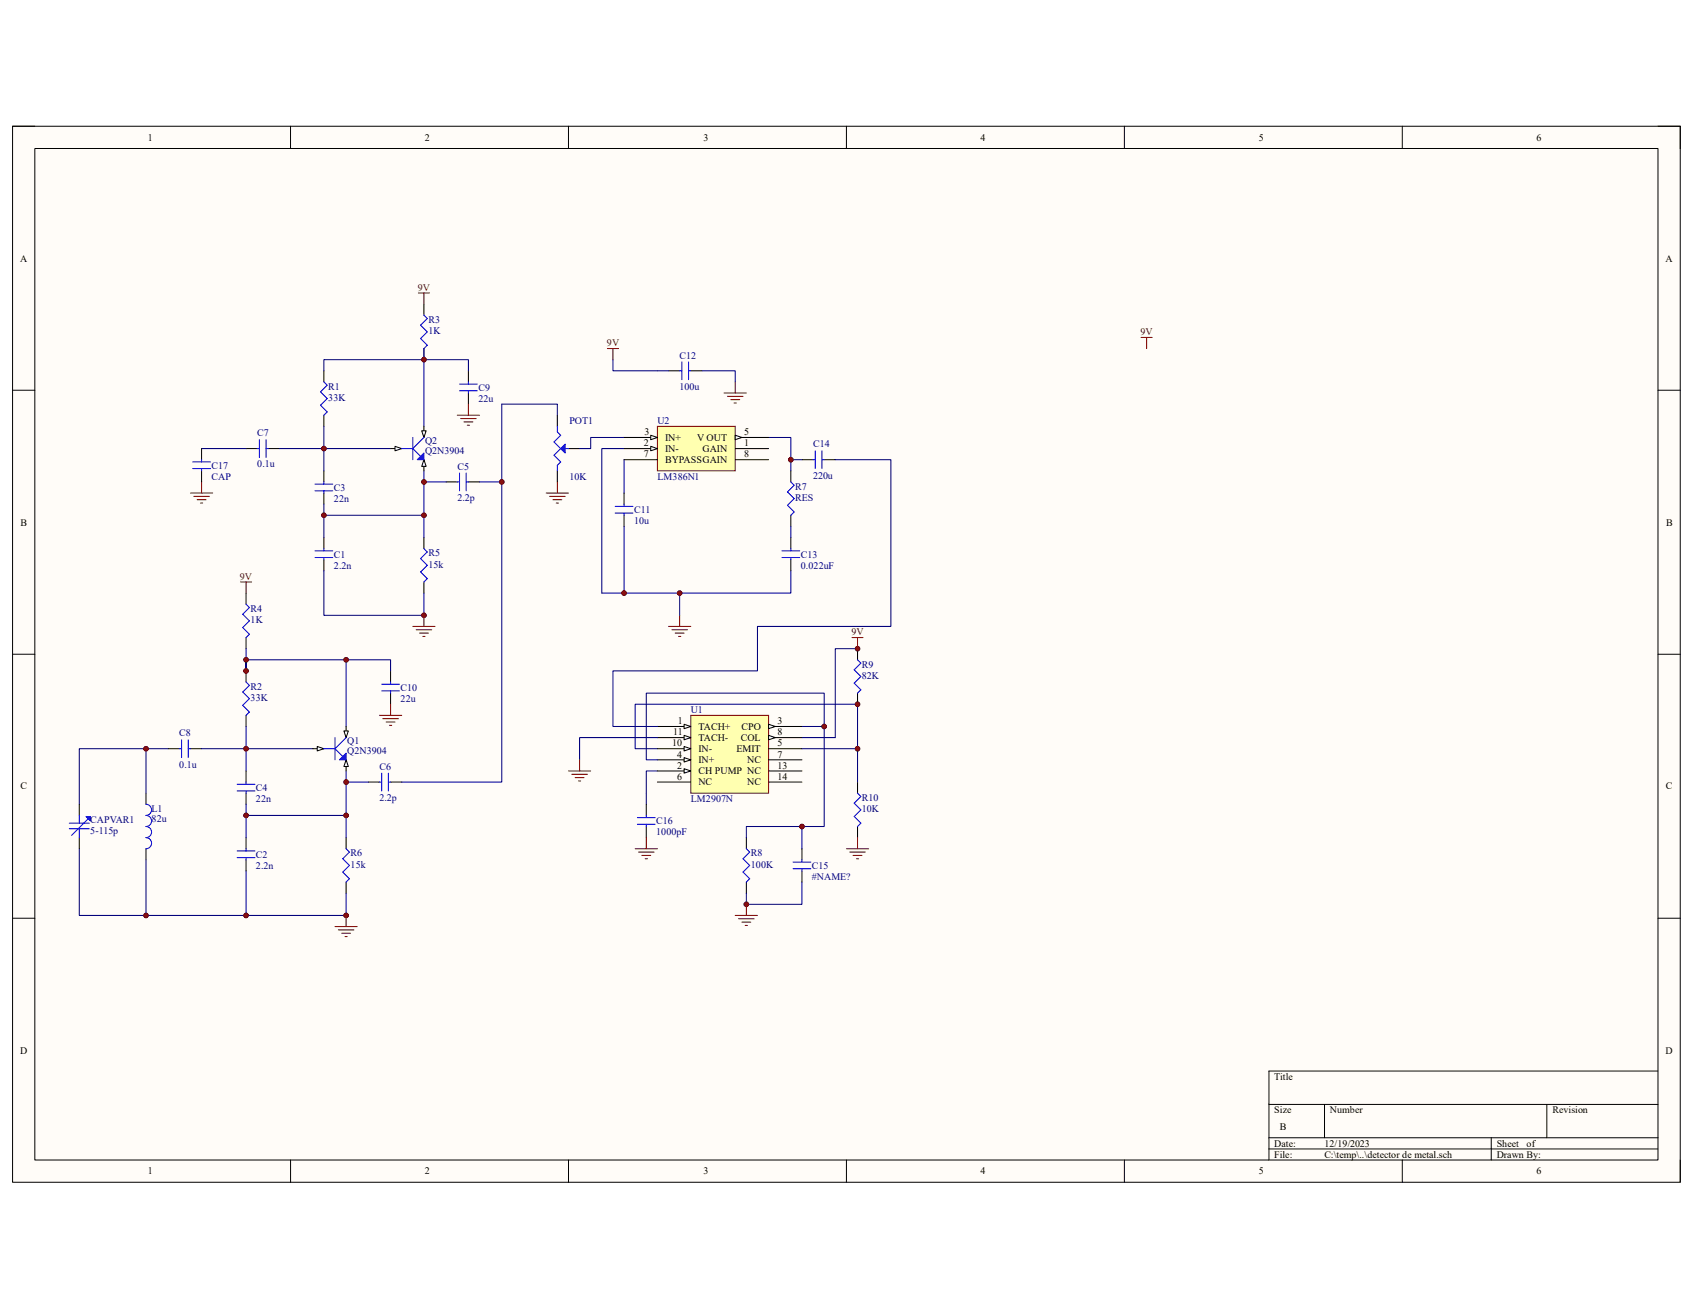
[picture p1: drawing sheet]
<svg xmlns="http://www.w3.org/2000/svg" width="279mm" height="216mm" viewBox="0 0 279 216" stroke-linecap="round" stroke-linejoin="round" font-family="sans-serif">
<path d="M2.1 20.8h275.2v174.3h-275.2z" fill-rule="evenodd" fill="#fffcf8"/>
<path d="M2.1 20.8h275.2v174.3h-275.2z" fill="none" stroke="#000" stroke-width=".17"/>
<path d="M5.7 24.5h267.9v167h-267.9z" fill-rule="evenodd" fill="#fffcf8"/>
<g fill="none" stroke="#000" stroke-width=".17">
<path d="M2.1 20.8h3.6M5.7 24.5h267.9v167h-267.9zM47.9 20.8v3.7M93.8 20.8v3.7M139.7 20.8v3.7M185.6 20.8v3.7M231.4 20.8v3.7M273.6 20.8h3.7v3.7M2.1 64.4h3.6M273.6 64.4h3.7M2.1 108h3.6M273.6 108h3.7"/>
<path d="M2.1 151.6h3.6M273.6 151.6h3.7M273.6 176.8h-64.2v14.7M48 191.5v3.6M93.8 191.5v3.6M139.7 191.5v3.6M185.6 191.5v3.6M209.4 182.3h64.2M209.4 187.8h64.2M209.4 189.6h64.2M218.6 182.3v5.5M231.4 191.5v3.6"/>
<path d="M246.1 187.8v3.7M255.3 182.3v5.5M277.3 191.5v3.6"/>
</g>
<circle cx="24.1" cy="151.1" r=".37" fill="#000080"/>
<circle cx="24.1" cy="151.1" r=".37" fill="none" stroke="#000080" stroke-width=".17"/>
<circle cx="24.1" cy="123.6" r=".37" fill="#000080"/>
<circle cx="24.1" cy="123.6" r=".37" fill="none" stroke="#000080" stroke-width=".17"/>
<circle cx="40.6" cy="151.1" r=".37" fill="#000080"/>
<circle cx="40.6" cy="151.1" r=".37" fill="none" stroke="#000080" stroke-width=".17"/>
<circle cx="40.6" cy="134.6" r=".37" fill="#000080"/>
<circle cx="40.6" cy="134.6" r=".37" fill="none" stroke="#000080" stroke-width=".17"/>
<circle cx="40.6" cy="123.6" r=".37" fill="#000080"/>
<circle cx="40.6" cy="123.6" r=".37" fill="none" stroke="#000080" stroke-width=".17"/>
<circle cx="40.6" cy="110.7" r=".37" fill="#000080"/>
<circle cx="40.6" cy="110.7" r=".37" fill="none" stroke="#000080" stroke-width=".17"/>
<circle cx="40.6" cy="108.9" r=".37" fill="#000080"/>
<circle cx="40.6" cy="108.9" r=".37" fill="none" stroke="#000080" stroke-width=".17"/>
<circle cx="53.4" cy="85.1" r=".37" fill="#000080"/>
<circle cx="53.4" cy="85.1" r=".37" fill="none" stroke="#000080" stroke-width=".17"/>
<circle cx="53.5" cy="74" r=".37" fill="#000080"/>
<circle cx="53.5" cy="74" r=".37" fill="none" stroke="#000080" stroke-width=".17"/>
<circle cx="57.1" cy="151.1" r=".37" fill="#000080"/>
<circle cx="57.1" cy="151.1" r=".37" fill="none" stroke="#000080" stroke-width=".17"/>
<circle cx="57.1" cy="134.6" r=".37" fill="#000080"/>
<circle cx="57.1" cy="134.6" r=".37" fill="none" stroke="#000080" stroke-width=".17"/>
<circle cx="57.1" cy="129.1" r=".37" fill="#000080"/>
<circle cx="57.1" cy="129.1" r=".37" fill="none" stroke="#000080" stroke-width=".17"/>
<circle cx="57.1" cy="108.9" r=".37" fill="#000080"/>
<circle cx="57.1" cy="108.9" r=".37" fill="none" stroke="#000080" stroke-width=".17"/>
<circle cx="70" cy="101.6" r=".37" fill="#000080"/>
<circle cx="70" cy="101.6" r=".37" fill="none" stroke="#000080" stroke-width=".17"/>
<circle cx="70" cy="85.1" r=".37" fill="#000080"/>
<circle cx="70" cy="85.1" r=".37" fill="none" stroke="#000080" stroke-width=".17"/>
<circle cx="70" cy="79.5" r=".37" fill="#000080"/>
<circle cx="70" cy="79.5" r=".37" fill="none" stroke="#000080" stroke-width=".17"/>
<circle cx="70" cy="59.4" r=".37" fill="#000080"/>
<circle cx="70" cy="59.4" r=".37" fill="none" stroke="#000080" stroke-width=".17"/>
<circle cx="82.8" cy="79.5" r=".37" fill="#000080"/>
<circle cx="82.8" cy="79.5" r=".37" fill="none" stroke="#000080" stroke-width=".17"/>
<circle cx="103" cy="97.9" r=".37" fill="#000080"/>
<circle cx="103" cy="97.9" r=".37" fill="none" stroke="#000080" stroke-width=".17"/>
<circle cx="112.2" cy="97.9" r=".37" fill="#000080"/>
<circle cx="112.2" cy="97.9" r=".37" fill="none" stroke="#000080" stroke-width=".17"/>
<circle cx="123.2" cy="149.3" r=".37" fill="#000080"/>
<circle cx="123.2" cy="149.3" r=".37" fill="none" stroke="#000080" stroke-width=".17"/>
<circle cx="130.5" cy="75.9" r=".37" fill="#000080"/>
<circle cx="130.5" cy="75.9" r=".37" fill="none" stroke="#000080" stroke-width=".17"/>
<circle cx="132.3" cy="136.4" r=".37" fill="#000080"/>
<circle cx="132.3" cy="136.4" r=".37" fill="none" stroke="#000080" stroke-width=".17"/>
<circle cx="136" cy="119.9" r=".37" fill="#000080"/>
<circle cx="136" cy="119.9" r=".37" fill="none" stroke="#000080" stroke-width=".17"/>
<circle cx="141.5" cy="123.6" r=".37" fill="#000080"/>
<circle cx="141.5" cy="123.6" r=".37" fill="none" stroke="#000080" stroke-width=".17"/>
<circle cx="141.5" cy="116.2" r=".37" fill="#000080"/>
<circle cx="141.5" cy="116.2" r=".37" fill="none" stroke="#000080" stroke-width=".17"/>
<circle cx="141.5" cy="107.1" r=".37" fill="#000080"/>
<g fill="none" stroke="#000080" stroke-width=".17">
<path d="M70 57.5v1.9h-16.6v1.8M53.4 70.4v3.6h-7.3M64.5 74h-11.1v3.7M70 77.7v7.4M70 79.5h3.6M77.3 61.2v-1.8h-7.3v11M53.5 94.2v7.4h16.5v-3.7M53.5 85.1h16.5v3.6M53.5 83.2v5.5M40.6 119.9v3.7h-7.3M64.5 110.7v-1.8h-7.4v11M40.6 134.6h16.5v3.7"/>
<path d="M40.6 132.8v5.5M51.6 123.6h-11v3.7M57.1 127.3v7.3M57.1 129.1h3.7M40.6 143.8v7.3h16.5v-3.7"/>
<circle cx="141.5" cy="107.1" r=".37"/>
</g>
<g fill="none" stroke="#000" stroke-width=".17">
<path d="M70 50.2v1.8M70 57.5v1.9M40.6 74h1.8M44.3 74h1.8M53.4 61.2v1.8M53.4 68.5v1.9M53.4 77.7v1.8M73.6 79.5h1.9M77.3 79.5h1.8M77.3 61.2v1.8M77.3 64.9v1.8M40.6 97.9v1.8"/>
<path d="M53.4 81.4v1.8M53.5 88.7v1.9M53.5 92.4v1.8M70 88.7v1.9M70 96.1v1.8M40.6 105.2v1.9M40.6 110.7v1.9M40.6 118.1v1.8M57.1 119.9v1.9M64.5 110.7v1.9M64.5 114.4v1.8M24.1 130.9v1.9"/>
<path d="M27.8 123.6h1.8M31.4 123.6h1.9M40.6 127.3v1.8M40.6 130.9v1.9M40.6 138.3v1.8M57.1 138.3v1.8M60.8 129.1h1.8M64.5 129.1h1.8M24.1 140.1v1.8M40.6 141.9v1.9M57.1 145.6v1.8"/>
</g>
<g fill="none" stroke="#00f" stroke-width=".17">
<path d="M70 52l.5 .6-1.1 1.1 1.1 1.1-1.1 1.1 1.1 1.1-.5 .5M42.4 74h.4M42.8 72.6v2.9M43.9 72.6v2.9M43.9 74h.4M52 79.9h2.9M53.4 63l.6 .6-1.1 1.1 1.1 1.1-1.1 1.1 1.1 1.1-.6 .5M53.4 79.5v.4M75.5 79.5h.3M75.8 78.1v2.9M75.8 64.5h3M75.8 63.4h3"/>
<path d="M76.9 78.1v2.9M76.9 79.5h.4M77.3 63v.4M77.3 64.5v.4M40.6 99.7l.6 .6-1.1 1.1 1.1 1.1-1.1 1.1 1.1 1.1-.6 .5M52 81h2.9M52 92h2.9M52 90.9h2.9M53.4 81v.4M53.5 90.6v.3M53.5 92v.4M70 90.6l.5 .5-1.1 1.1 1.1 1.1-1.1 1.1 1.1 1.1-.5 .6"/>
<path d="M40.6 112.6l.6 .5-1.1 1.1 1.1 1.1-1.1 1.1 1.1 1.1-.6 .6M63 114h2.9M63 112.9h2.9M64.5 112.6v.3M64.5 114v.4M24.1 132.8a.92 .92 0 0 1 .9 .9 .92 .92 0 0 1-.9 .9 .92 .92 0 0 1 .9 .9 .92 .92 0 0 1-.9 .9 .92 .92 0 0 1 .9 .9 .92 .92 0 0 1-.9 1 .92 .92 0 0 1 .9 .9 .92 .92 0 0 1-.9 .9M29.6 123.6h.4M30 122.1v3M31.1 122.1v3M31.1 123.6h.3M39.1 130.6h3M39.1 129.5h3"/>
<path d="M40.6 129.1v.4M40.6 130.6v.3M62.6 129.1h.4M63 127.6v3M64.1 127.6v3M64.1 129.1h.4M39.1 141.6h3M39.1 140.5h3M40.6 140.1v.4M40.6 141.6v.3M57.1 140.1l.6 .5-1.1 1.1 1.1 1.1-1.1 1.1 1.1 1.1-.6 .6"/>
</g>
<g fill="none" stroke="#800000" stroke-width=".17">
<path d="M69 48.4h1.9M70 48.4v1.8M75.5 68.5h3.6M76 69.1h2.6M76.6 69.6h1.4M77.1 70.2h.4M77.3 66.7v1.8M39.7 96.1h1.8M40.6 96.1v1.8M62.6 118.1h3.7M63.2 118.6h2.5M63.7 119.2h1.5"/>
<path d="M64.3 119.7h.3M64.5 116.2v1.9M68.1 103.4h3.7M68.7 103.9h2.5M69.2 104.5h1.5M69.8 105.1h.3M70 101.6v1.8M55.3 152.9h3.7M55.8 153.5h2.6M56.4 154h1.5M56.9 154.6h.4M57.1 151.1v1.8"/>
</g>
<path d="M56.8 120.6h.7l-.4 1.2z" fill="#f8fcff"/>
<path d="M51.6 123.6h1.9M56.8 120.6h.7l-.4 1.2z" fill="none" stroke="#000" stroke-width=".17"/>
<path d="M52.4 123.2l1.1 .4-1.1 .4z" fill="#f8fcff"/>
<path d="M52.4 123.2l1.1 .4-1.1 .4zM57.1 125.4v1.9" fill="none" stroke="#000" stroke-width=".17"/>
<path d="M57.1 125.4l.4 1.1h-.7z" fill="#f8fcff"/>
<path d="M57.1 125.4l.4 1.1h-.7z" fill="none" stroke="#000" stroke-width=".17"/>
<path d="M57.1 124.3v1.1h-1.1z" fill="#00f"/>
<path d="M53.5 123.6h1.8M55.3 123.6l1.3 1.3M55.3 121.8v3.6M56 125.4l1.1-1.1v1.1zM57.1 121.8l-1.8 1.8" fill="none" stroke="#00f" stroke-width=".17"/>
<path d="M70 70.4v1.8" fill="none" stroke="#000" stroke-width=".17"/>
<path d="M69.6 71.1h.7l-.3 1.1z" fill="#f8fcff"/>
<path d="M64.5 74h1.8M69.6 71.1h.7l-.3 1.1z" fill="none" stroke="#000" stroke-width=".17"/>
<path d="M65.2 73.7l1.1 .3-1.1 .4z" fill="#f8fcff"/>
<path d="M65.2 73.7l1.1 .3-1.1 .4zM70 75.9v1.8" fill="none" stroke="#000" stroke-width=".17"/>
<path d="M70 75.9l.3 1.1h-.7z" fill="#f8fcff"/>
<path d="M70 75.9l.3 1.1h-.7z" fill="none" stroke="#000" stroke-width=".17"/>
<path d="M68.9 75.9l1.1-1.1v1.1z" fill="#00f"/>
<path d="M66.3 74h1.8M68.1 74l1.3 1.3M68.1 72.2v3.7M68.9 75.9l1.1-1.1v1.1zM70 72.2l-1.9 1.8M11.4 136.8h3.3M11.4 135.9h3.3M13.1 134.6v1.3M13.1 136.8v1.5M14.6 135.1l-2.8 2.8" fill="none" stroke="#00f" stroke-width=".17"/>
<path d="M82.8 66.7v62.4h-16.5M27.8 123.6h-3.7v7.3M24.1 141.9v9.2h16.5" fill="none" stroke="#000080" stroke-width=".17"/>
<path d="M13.1 132.8v1.8M13.1 138.3v1.8" fill="none" stroke="#000" stroke-width=".17"/>
<path d="M14.2 134.8h.7v.7z" fill="#00f"/>
<path d="M92 70.4v.9l.5 .5-1.1 1.1 1.1 1.1M92.5 74h1.3M92.5 74l-1.1 1.1 1.1 1.1-.5 .6v.9M14.2 134.8h.7v.7z" fill="none" stroke="#00f" stroke-width=".17"/>
<path d="M24.1 123.6h-11v9.2M13.1 140.1v11h11" fill="none" stroke="#000080" stroke-width=".17"/>
<path d="M92 68.5v1.9M92 77.7v1.8M93.8 74h1.9" fill="none" stroke="#000" stroke-width=".17"/>
<path d="M92.5 74l.8-.7v1.5z" fill="#00f"/>
<g fill="none" stroke="#00f" stroke-width=".17">
<path d="M112.5 59.7v3M113.6 59.7v3M92.5 74l.8-.7v1.5zM112.2 61.2h.3M113.6 61.2h.4M130.5 79.5l.6 .6-1.1 1.1 1.1 1.1-1.1 1.1 1.1 1.1-.6 .6M134.2 75.9h.3M134.5 74.4v2.9M135.6 74.4v2.9M135.6 75.9h.4M101.5 84.7h3M101.5 83.6h3"/>
<path d="M103 83.2v.4M103 84.7v.4M129 92h3M129 90.9h3M130.5 90.6v.3M130.5 92v.4M141.5 108.9l.6 .6-1.1 1.1 1.1 1.1-1.1 1.1 1.1 1.1-.6 .5M105.2 136.1h2.9M105.2 135h2.9M106.7 134.6v.4M106.7 136.1v.3M141.5 130.9l.6 .6-1.1 1.1 1.1 1.1-1.1 1.1 1.1 1.1-.6 .5"/>
<path d="M123.2 140.1l.5 .5-1.1 1.1 1.1 1.1-1.1 1.1 1.1 1.1-.5 .6M130.9 143.4h2.9M130.9 142.3h2.9M132.3 141.9v.4M132.3 143.4v.4"/>
</g>
<g fill="none" stroke="#000" stroke-width=".17">
<path d="M110.3 61.2h1.9M114 61.2h1.8M130.5 77.7v1.8M132.3 75.9h1.9M136 75.9h1.8M103 81.4v1.8M103 85.1v1.8M130.5 85.1v1.8M130.5 88.7v1.9M130.5 92.4v1.8M141.5 107.1v1.8M141.5 114.4v1.8"/>
<path d="M106.7 132.8v1.8M106.7 136.4v1.9M123.2 138.3v1.8M141.5 129.1v1.8M141.5 136.4v1.9M123.2 145.6v1.8M132.3 140.1v1.8M132.3 143.8v1.8"/>
</g>
<g fill="none" stroke="#800000" stroke-width=".17">
<path d="M100.2 57.5h1.9M101.2 57.5v1.9M188.3 55.7h1.8M189.2 55.7v1.8M92 79.5v1.9M119.5 64.9h3.7M120.1 65.4h2.5M120.6 66h1.5M121.2 66.5h.3M121.3 63v1.9M90.1 81.4h3.7M90.7 81.9h2.6"/>
<path d="M91.2 82.5h1.5M91.8 83h.4M110.3 103.4h3.7M110.9 103.9h2.5M111.4 104.5h1.5M112 105.1h.3M112.2 101.6v1.8M106.7 138.3v1.8M141.5 138.3v1.8M104.8 140.1h3.7M105.4 140.6h2.5M105.9 141.2h1.5"/>
<path d="M106.5 141.7h.3M121.3 151.1h3.7M121.9 151.7h2.6M122.4 152.2h1.5M123 152.8h.4M123.2 149.3v1.8M139.7 140.1h3.7M140.2 140.6h2.6M140.8 141.2h1.5M141.3 141.7h.4"/>
</g>
<g fill="none" stroke="#000080" stroke-width=".17">
<path d="M101.2 59.4v1.8h9.1M103 74h-3.7v23.9h31.2v-3.7M103 72.2h-5.5v1.8h-1.8M103 75.9v5.5M115.8 61.2h5.5v1.8M126.8 72.2h3.7v3.7M132.3 75.9h-1.8v1.8M103 86.9v11M112.2 97.9v3.7M130.5 86.9v1.8M132.3 119.9h3.7v16.5h-3.7M141.5 107.1h-3.7v14.7h-5.5"/>
<path d="M108.5 127.3h-1.8v5.5M108.5 123.6h-3.7v-7.4h36.7v12.9M123.2 138.3v-1.9h9.1v3.7M132.3 123.6h9.2M132.3 145.6v3.7h-9.1v-1.9"/>
</g>
<path d="M114 118.1h12.8v12.8h-12.8z" fill-rule="evenodd" fill="#ffffb0"/>
<path d="M114 118.1h12.8v12.8h-12.8z" fill="none" stroke="#800000" stroke-width=".17"/>
<path d="M108.5 119.9h5.5" fill="none" stroke="#000" stroke-width=".17"/>
<path d="M112.9 119.5l1.1 .4-1.1 .4z" fill="#f8fcff"/>
<path d="M112.9 119.5l1.1 .4-1.1 .4zM108.5 121.8h5.5" fill="none" stroke="#000" stroke-width=".17"/>
<path d="M112.9 121.4l1.1 .4-1.1 .3z" fill="#f8fcff"/>
<path d="M108.5 123.6h5.5M112.9 121.4l1.1 .4-1.1 .3z" fill="none" stroke="#000" stroke-width=".17"/>
<path d="M112.9 123.2l1.1 .4-1.1 .4z" fill="#f8fcff"/>
<path d="M108.5 125.4h5.5M112.9 123.2l1.1 .4-1.1 .4z" fill="none" stroke="#000" stroke-width=".17"/>
<path d="M112.9 125.1l1.1 .3-1.1 .4z" fill="#f8fcff"/>
<path d="M108.5 127.3h5.5M112.9 125.1l1.1 .3-1.1 .4z" fill="none" stroke="#000" stroke-width=".17"/>
<path d="M112.9 126.9l1.1 .4-1.1 .3z" fill="#f8fcff"/>
<path d="M126.8 119.9h5.5M112.9 126.9l1.1 .4-1.1 .3z" fill="none" stroke="#000" stroke-width=".17"/>
<path d="M126.8 119.5l1.1 .4-1.1 .4z" fill="#f8fcff"/>
<path d="M126.8 119.5l1.1 .4-1.1 .4zM126.8 121.8h5.5" fill="none" stroke="#000" stroke-width=".17"/>
<path d="M126.8 121.4l1.1 .4-1.1 .3z" fill="#f8fcff"/>
<path d="M108.5 129.1h5.5M126.8 121.4l1.1 .4-1.1 .3zM126.8 123.6h5.5M126.8 129.1h5.5M126.8 125.4h5.5M126.8 127.3h5.5" fill="none" stroke="#000" stroke-width=".17"/>
<path d="M136 119.9v-5.5h-29.3v11h1.8M108.5 121.8h-12.8v3.6" fill="none" stroke="#000080" stroke-width=".17"/>
<path d="M93.8 127.3h3.7M94.4 127.8h2.5M94.9 128.4h1.5M95.5 128.9h.3M95.7 125.4v1.9" fill="none" stroke="#800000" stroke-width=".17"/>
<path d="M108.5 70.4h12.8v7.3h-12.8z" fill-rule="evenodd" fill="#ffffb0"/>
<path d="M108.5 70.4h12.8v7.3h-12.8z" fill="none" stroke="#800000" stroke-width=".17"/>
<path d="M103 72.2h5.5" fill="none" stroke="#000" stroke-width=".17"/>
<path d="M107.4 71.8l1.1 .4-1.1 .4z" fill="#f8fcff"/>
<path d="M103 74h5.5M107.4 71.8l1.1 .4-1.1 .4z" fill="none" stroke="#000" stroke-width=".17"/>
<path d="M107.4 73.7l1.1 .3-1.1 .4z" fill="#f8fcff"/>
<path d="M103 75.9h5.5M107.4 73.7l1.1 .3-1.1 .4zM121.3 72.2h5.5" fill="none" stroke="#000" stroke-width=".17"/>
<path d="M121.3 71.8l1.1 .4-1.1 .4z" fill="#f8fcff"/>
<path d="M121.3 71.8l1.1 .4-1.1 .4zM121.3 74h5.5M121.3 75.9h5.5" fill="none" stroke="#000" stroke-width=".17"/>
<path d="M33.3 79.5v1.9M31.4 81.4h3.7M32 81.9h2.6M32.5 82.5h1.5M33.1 83h.4" fill="none" stroke="#800000" stroke-width=".17"/>
<path d="M33.3 74h7.3" fill="none" stroke="#000080" stroke-width=".17"/>
<circle cx="57.1" cy="134.6" r=".37" fill="#800000"/>
<circle cx="57.1" cy="134.6" r=".37" fill="none" stroke="#800000" stroke-width=".17"/>
<circle cx="40.6" cy="134.6" r=".37" fill="#800000"/>
<circle cx="40.6" cy="134.6" r=".37" fill="none" stroke="#800000" stroke-width=".17"/>
<circle cx="40.6" cy="123.6" r=".37" fill="#800000"/>
<circle cx="40.6" cy="123.6" r=".37" fill="none" stroke="#800000" stroke-width=".17"/>
<circle cx="40.6" cy="151.1" r=".37" fill="#800000"/>
<circle cx="40.6" cy="151.1" r=".37" fill="none" stroke="#800000" stroke-width=".17"/>
<circle cx="57.1" cy="129.1" r=".37" fill="#800000"/>
<circle cx="57.1" cy="129.1" r=".37" fill="none" stroke="#800000" stroke-width=".17"/>
<circle cx="24.1" cy="123.6" r=".37" fill="#800000"/>
<circle cx="24.1" cy="123.6" r=".37" fill="none" stroke="#800000" stroke-width=".17"/>
<circle cx="24.1" cy="151.1" r=".37" fill="#800000"/>
<circle cx="24.1" cy="151.1" r=".37" fill="none" stroke="#800000" stroke-width=".17"/>
<circle cx="112.2" cy="97.9" r=".37" fill="#800000"/>
<circle cx="112.2" cy="97.9" r=".37" fill="none" stroke="#800000" stroke-width=".17"/>
<circle cx="103" cy="97.9" r=".37" fill="#800000"/>
<circle cx="103" cy="97.9" r=".37" fill="none" stroke="#800000" stroke-width=".17"/>
<circle cx="130.5" cy="75.9" r=".37" fill="#800000"/>
<circle cx="130.5" cy="75.9" r=".37" fill="none" stroke="#800000" stroke-width=".17"/>
<path d="M82.8 66.7h9.2v1.8" fill="none" stroke="#000080" stroke-width=".17"/>
<circle cx="123.2" cy="149.3" r=".37" fill="#800000"/>
<circle cx="123.2" cy="149.3" r=".37" fill="none" stroke="#800000" stroke-width=".17"/>
<circle cx="132.3" cy="136.4" r=".37" fill="#800000"/>
<circle cx="132.3" cy="136.4" r=".37" fill="none" stroke="#800000" stroke-width=".17"/>
<circle cx="136" cy="119.9" r=".37" fill="#800000"/>
<circle cx="136" cy="119.9" r=".37" fill="none" stroke="#800000" stroke-width=".17"/>
<path d="M137.8 75.9h9.2v27.5h-22v7.3h-23.8v9.2h7.3M40.6 107.1v3.6v-1.8h16.5" fill="none" stroke="#000080" stroke-width=".17"/>
<circle cx="57.1" cy="108.9" r=".37" fill="#800000"/>
<circle cx="57.1" cy="108.9" r=".37" fill="none" stroke="#800000" stroke-width=".17"/>
<circle cx="40.6" cy="108.9" r=".37" fill="#800000"/>
<circle cx="40.6" cy="108.9" r=".37" fill="none" stroke="#800000" stroke-width=".17"/>
<circle cx="53.5" cy="74" r=".37" fill="#800000"/>
<circle cx="53.5" cy="74" r=".37" fill="none" stroke="#800000" stroke-width=".17"/>
<circle cx="70" cy="85.1" r=".37" fill="#800000"/>
<circle cx="70" cy="85.1" r=".37" fill="none" stroke="#800000" stroke-width=".17"/>
<circle cx="53.4" cy="85.1" r=".37" fill="#800000"/>
<circle cx="53.4" cy="85.1" r=".37" fill="none" stroke="#800000" stroke-width=".17"/>
<circle cx="70" cy="79.5" r=".37" fill="#800000"/>
<circle cx="70" cy="79.5" r=".37" fill="none" stroke="#800000" stroke-width=".17"/>
<path d="M79.1 79.5h3.7" fill="none" stroke="#000080" stroke-width=".17"/>
<circle cx="82.8" cy="79.5" r=".37" fill="#800000"/>
<circle cx="82.8" cy="79.5" r=".37" fill="none" stroke="#800000" stroke-width=".17"/>
<circle cx="57.1" cy="151.1" r=".37" fill="#800000"/>
<circle cx="57.1" cy="151.1" r=".37" fill="none" stroke="#800000" stroke-width=".17"/>
<circle cx="70" cy="101.6" r=".37" fill="#800000"/>
<circle cx="70" cy="101.6" r=".37" fill="none" stroke="#800000" stroke-width=".17"/>
<path d="M33.3 74v1.9M33.3 77.7v1.8" fill="none" stroke="#000" stroke-width=".17"/>
<path d="M31.8 77.3h2.9M31.8 76.2h2.9M33.3 75.9v.3M33.3 77.3v.4" fill="none" stroke="#00f" stroke-width=".17"/>
<circle cx="141.5" cy="123.6" r=".37" fill="#800000"/>
<g fill="none" stroke="#800000" stroke-width=".17">
<path d="M140.6 105.2h1.8M141.5 105.2v1.9"/>
<circle cx="141.5" cy="123.6" r=".37"/>
</g>
<circle cx="141.5" cy="107.1" r=".37" fill="#800000"/>
<circle cx="141.5" cy="107.1" r=".37" fill="none" stroke="#800000" stroke-width=".17"/>
<circle cx="141.5" cy="116.2" r=".37" fill="#800000"/>
<circle cx="141.5" cy="116.2" r=".37" fill="none" stroke="#800000" stroke-width=".17"/>
<circle cx="40.6" cy="110.7" r=".37" fill="#800000"/>
<circle cx="40.6" cy="110.7" r=".37" fill="none" stroke="#800000" stroke-width=".17"/>
<circle cx="70" cy="59.4" r=".37" fill="#800000"/>
<circle cx="70" cy="59.4" r=".37" fill="none" stroke="#800000" stroke-width=".17"/>
<g font-size="1.7">
<text x="24.4" y="23.2">1</text>
<text x="70.1" y="23.2">2</text>
<text x="116.1" y="23.2">3</text>
<text x="161.8" y="23.2">4</text>
<text x="207.8" y="23.2">5</text>
<text x="253.6" y="23.2">6</text>
<text x="3.3" y="43.2">A</text>
<text x="274.9" y="43.2">A</text>
<text x="106.3" y="71.8">3</text>
<text x="122.8" y="71.8">5</text>
<text x="106.3" y="73.7">2</text>
<text x="106.3" y="75.5">7</text>
<text x="109.8" y="72.7">IN+</text>
<text x="109.8" y="74.6">IN-</text>
<text x="109.8" y="76.4">BYPASSGAIN</text>
<text x="115.1" y="72.7">V OUT</text>
<text x="115.9" y="74.6">GAIN</text>
<text x="122.8" y="73.7">1</text>
<text x="122.8" y="75.5">8</text>
<text x="3.4" y="86.7">B</text>
<text x="274.9" y="86.7">B</text>
<text x="111.9" y="119.5">1</text>
<text x="128.3" y="119.5">3</text>
<text x="110.9" y="123.2">10</text>
<text x="111.1" y="121.4">11</text>
<text x="111.8" y="125.1">4</text>
<text x="115.3" y="120.4">TACH+</text>
<text x="115.3" y="122.3">TACH-</text>
<text x="115.3" y="124.1">IN-</text>
<text x="115.3" y="125.9">IN+</text>
<text x="121.5" y="124.1">EMIT</text>
<text x="122.3" y="122.3">COL</text>
<text x="122.4" y="120.4">CPO</text>
<text x="123.3" y="125.9">NC</text>
<text x="128.3" y="121.4">8</text>
<text x="128.3" y="123.2">5</text>
<text x="128.3" y="125.1">7</text>
<text x="3.4" y="130.3">C</text>
<text x="111.8" y="126.9">2</text>
<text x="111.8" y="128.7">6</text>
<text x="115.3" y="127.8">CH PUMP NC</text>
<text x="115.3" y="129.6">NC</text>
<text x="123.3" y="129.6">NC</text>
<text x="128.3" y="126.9">13</text>
<text x="128.3" y="128.7">14</text>
<text x="274.9" y="130.3">C</text>
<text x="3.3" y="173.9">D</text>
<text x="274.9" y="173.9">D</text>
<text x="210.3" y="178.3">Title</text>
<text x="210.3" y="183.8">Size</text>
<text x="219.5" y="183.8">Number</text>
<text x="256.2" y="183.8">Revision</text>
<text x="210.3" y="189.3">Date:</text>
<text x="210.3" y="191.1">File:</text>
<text x="211.2" y="186.5">B</text>
<text x="218.6" y="189.3">12/19/2023</text>
<text x="218.6" y="191.1">C:\temp\..\detector de metal.sch</text>
<text x="247" y="189.3">Sheet</text>
<text x="247" y="191.1">Drawn By:</text>
<text x="251.9" y="189.3">of</text>
<text x="24.4" y="193.8">1</text>
<text x="70.1" y="193.8">2</text>
<text x="116.1" y="193.8">3</text>
<text x="161.8" y="193.8">4</text>
<text x="207.8" y="193.8">5</text>
<text x="253.6" y="193.8">6</text>
</g>
<g font-size="1.7" fill="#800000">
<text x="69" y="48">9V</text>
<text x="100.2" y="57.1">9V</text>
<text x="188.2" y="55.3">9V</text>
<text x="39.6" y="95.7">9V</text>
<text x="140.5" y="104.9">9V</text>
</g>
<g font-size="1.7" fill="#000080">
<text x="70.7" y="53.3">R3</text>
<text x="70.7" y="55.1">1K</text>
<text x="112.1" y="59.2">C12</text>
<text x="54.2" y="64.3">R1</text>
<text x="78.9" y="64.5">C9</text>
<text x="112.1" y="64.3">100u</text>
<text x="54.2" y="66.1">33K</text>
<text x="78.9" y="66.3">22u</text>
<text x="94" y="70">POT1</text>
<text x="108.5" y="70">U2</text>
<text x="34.9" y="77.3">C17</text>
<text x="42.5" y="72">C7</text>
<text x="42.5" y="77.1">0.1u</text>
<text x="70.1" y="73.3">Q2</text>
<text x="70.1" y="74.9">Q2N3904</text>
<text x="75.5" y="77.5">C5</text>
<text x="134.2" y="73.8">C14</text>
<text x="34.9" y="79.2">CAP</text>
<text x="55.1" y="81">C3</text>
<text x="55.1" y="82.8">22n</text>
<text x="75.5" y="82.7">2.2p</text>
<text x="94" y="79.2">10K</text>
<text x="108.5" y="79.2">LM386N1</text>
<text x="131.2" y="80.8">R7</text>
<text x="131.2" y="82.7">RES</text>
<text x="134.2" y="79">220u</text>
<text x="104.6" y="84.7">C11</text>
<text x="104.6" y="86.5">10u</text>
<text x="55.1" y="92">C1</text>
<text x="55.1" y="93.9">2.2n</text>
<text x="70.7" y="91.8">R5</text>
<text x="70.7" y="93.7">15k</text>
<text x="132.2" y="92">C13</text>
<text x="132.2" y="93.9">0.022uF</text>
<text x="41.4" y="101">R4</text>
<text x="41.4" y="102.8">1K</text>
<text x="41.4" y="113.8">R2</text>
<text x="142.2" y="110.2">R9</text>
<text x="142.2" y="112">82K</text>
<text x="41.4" y="115.7">33K</text>
<text x="66.1" y="114">C10</text>
<text x="66.1" y="115.9">22u</text>
<text x="114" y="117.7">U1</text>
<text x="29.6" y="121.5">C8</text>
<text x="57.3" y="122.9">Q1</text>
<text x="57.3" y="124.5">Q2N3904</text>
<text x="29.6" y="126.7">0.1u</text>
<text x="42.2" y="130.6">C4</text>
<text x="62.6" y="127">C6</text>
<text x="14.9" y="135.8">CAPVAR1</text>
<text x="14.9" y="137.7">5-115p</text>
<text x="25" y="134">L1</text>
<text x="25" y="135.7">82u</text>
<text x="42.2" y="132.4">22n</text>
<text x="62.6" y="132.2">2.2p</text>
<text x="108.3" y="136.1">C16</text>
<text x="108.3" y="137.9">1000pF</text>
<text x="114" y="132.4">LM2907N</text>
<text x="142.2" y="132.2">R10</text>
<text x="142.2" y="134">10K</text>
<text x="42.2" y="141.6">C2</text>
<text x="42.2" y="143.4">2.2n</text>
<text x="57.9" y="141.4">R6</text>
<text x="57.9" y="143.2">15k</text>
<text x="123.9" y="141.4">R8</text>
<text x="123.9" y="143.2">100K</text>
<text x="134" y="143.4">C15</text>
<text x="134" y="145.2">#NAME?</text>
</g>
</svg>
